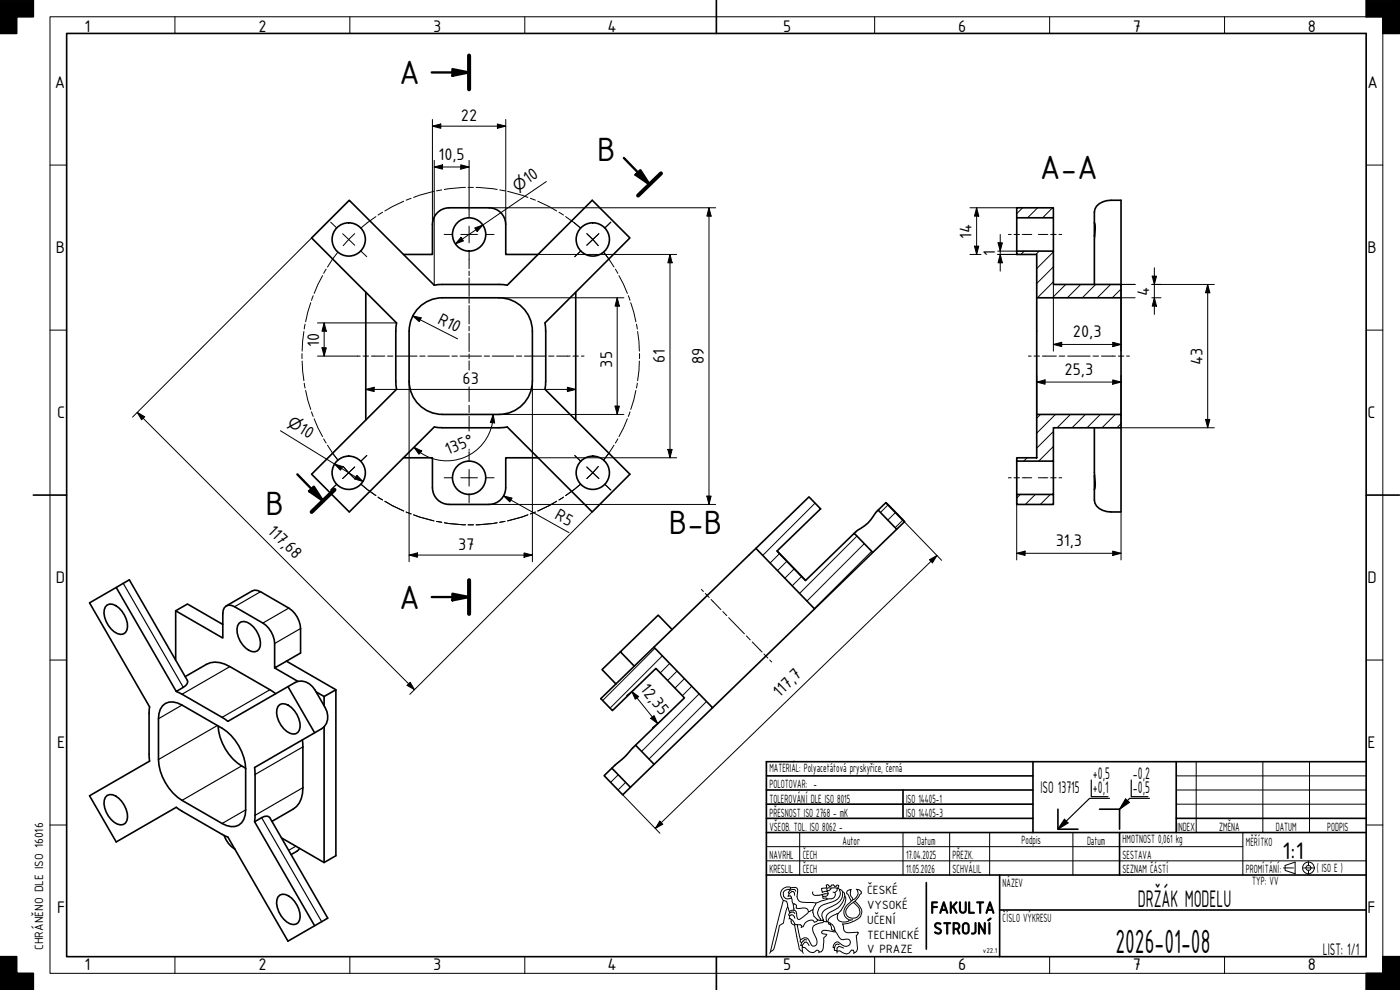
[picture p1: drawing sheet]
<svg xmlns="http://www.w3.org/2000/svg" width="420mm" height="297mm" viewBox="0 0 420 297" stroke-linecap="round" stroke-linejoin="round" font-family="sans-serif">
<g fill="none" stroke="#000" stroke-width=".3">
<path d="M306.9 62.3l-1.8 1.8M307.4 75.3l-1 1M311.4 62.3l-3 3M311.9 75.3l-1 1M315.9 62.3l-3 3M316.1 75.6l-5 5M316.1 84.6l-4.7 4.7M316.1 80.1l-5 5M319.8 85.3l-4 4M324.3 85.3l-4 4M328.8 85.3l-4 4M333.3 85.3l-4 4"/>
<path d="M336.4 86.7l-2.6 2.6M308.2 137.4l-1 1M312.3 124.4l-1.2 1.1M316.1 134l-4.4 4.4M316.1 129.5l-5 5M316.8 124.4l-5.7 5.6M321.2 124.4l-4 4M325.7 124.4l-4 4M330.2 124.4l-4 4M334.7 124.4l-4 4M336.4 127.1l-1.2 1.3M244.6 151l-15.7 15.7"/>
<path d="M266.5 151.5l-2.3 2.3M268.7 153.8l-2.3 2.3M270.9 156.1l-2.2 2.2M306.2 148.4l-1.1 1M310.7 148.4l-3 3M315.2 148.4l-3 3M233.9 166.1l-2.8 2.8M236.2 168.4l-2.9 2.8M238.4 170.7l-2.9 2.8M240.6 172.9l-2.9 2.9M257.2 160.8l-17.2 17.3M259.4 163.1l-17.2 17.2"/>
<path d="M261.6 165.4l-17.2 17.2M196.6 194.5l-15.7 15.7M198.8 196.8l-15.7 15.7M201 199.1l-2.8 2.8M203.2 201.3l-2.8 2.9M205.4 203.6l-2.8 2.9M207.6 205.9l-2.8 2.8M209.8 208.2l-17.3 17.3M212 210.5l-17.2 17.2M185.5 232.5l-2.2 2.2M187.8 234.7l-2.3 2.3"/>
</g>
<!-- layer: Viditelna silna -->
<g fill="none" stroke="#000" stroke-width=".49">
<path d="M0 0h10v5h-5v5h-5M410 0h10v10h-5v-5h-5zM121.1 76.3h8.7v-8.9a5 5 0 0 1 5-5.1l12 .1a5 5 0 0 1 5 5v8.9h9.7M305.1 75.3h11v10h20.3v4h-25.3v-13h-6zM305.1 62.3h11v3h-11zM305.1 65.3v10M316.1 65.3v10M328.4 66.9l.3 1.4-.3 3.7v13.3M328.5 71.2l-.1-7.6a4.5 4.5 0 0 1 5-3.5h3v25.2M109.8 87.7v38.3M122.8 99.3v15M122.8 99.3a10 10 0 0 1 10-10h17a10 10 0 0 1 10 10"/>
<path d="M159.8 99.3v15M172.8 87.7v38.3M311.1 89.3v35.1M336.4 89.3v35.1M122.8 114.3a10 10 0 0 0 10 10l17 .1a10 10 0 0 0 10-10.1M121.1 137.4h8.7v9a5 5 0 0 0 5 4.9l12 .1a5 5 0 0 0 5-5.1v-8.9h9.7M132.8 128.4h17M149.8 128.3l2.4-.2 25.5 25.5 11.3-11.3-25.4-25.5 .2-2.5v-15l-.3-2.4 25.5-25.5-11.3-11.3-25.5 25.5-2.4-.3h-17l-2.5 .3-25.5-25.5-11.3 11.3 25.5 25.5-.2 2.4v15l.2 2.5-25.5 25.5 11.3 11.3 25.5-25.5 2.5 .2M305.1 138.4v10M311.1 124.4h25.3v4h-20.3v10h-11v-1h6zM316.1 138.4v10h-11v3h11v-3M328.4 128.4v13.3l.3 3.7-.3 1.4"/>
<path d="M336.4 128.4v25.2a9.4 9.4 0 0 1-6.5-1l-.8-.8-.5-.8-.2-.9 .1-7.6M263.5 153.1l2.3-2.3 5.6 5.8-2.3 2.2zM263.5 153.1l-.4 .4a14.8 14.8 0 0 1-6.2 6l-.5 .5M265.8 150.8l5.6 5.8M269.1 158.8l-7.2 7M34.9 176.3l-8 4.6 18 31.2-.2 1.9 .2 14.4-18 10.4 8 13.8 18-10.4 13.8 8.2 1.7 .8 18 31.2 12-6.9-17.4-30.2a1.78 1.78 0 0 0-2.5 0l-2.1 1.3 18 31.2M34.9 176.3l3.9-2.3 17.4 30.1a1.75 1.75 0 0 1-1.2 2.1l-2.1 1.3zM226.9 164.5l15.9-15.4 3.5 3.6-13.1 12.6 8.6 8.9 14.6-14.2 5.5 5.8-17.4 16.9zM226.9 164.5l-30.7 29.7M233.2 165.3l8.6 8.9M32.2 181.5a3 3 0 0 1 3.5 .9 7.1 7.1 0 0 1 2.4 6.7 1.93 1.93 0 0 1-2.9 1 7.4 7.4 0 0 1-3.9-7.1l.3-.9zM52.7 183.3l14.2 8.1v-7.3a2.16 2.16 0 0 1 1-2.3 2.16 2.16 0 0 1 2.5 .2l8.5 4.9a7.8 7.8 0 0 1 3.5 6.2v7.3l3.6-2 14.8 8.5"/>
<path d="M66.9 187.4l-10.6-6.2-3.6 2.1v14.8M67.9 181.8l8.5-4.7 1.8 .4 8.5 5a7.8 7.8 0 0 1 3.5 6.1v7.3l-4.2 2.5M71.8 187a2.48 2.48 0 0 1 3.3 .3 6.9 6.9 0 0 1 2.7 7.4 2.15 2.15 0 0 1-3.2 .4 7.3 7.3 0 0 1-3.3-7.4zM186.2 195.6l-5.5 5.3 4.1 4.3M201.7 188.9l-4.2-4.3-11.3 11 4.2 4.3M244.5 182.7l-30.6 29.6M48.8 211.8a4.3 4.3 0 0 1 5.8-.2l12.1 6.9a15.6 15.6 0 0 1 7 12.2v12.3a4.6 4.6 0 0 1-3.1 5h-1.2l-2.7-.9-12.1-7a15.7 15.7 0 0 1-7-12.2v-12.3l.5-2.8zM55.6 203l6.4-3.7a6.8 6.8 0 0 1 7 .7l13.8 8.1M65.5 217.8a15.6 15.6 0 0 0 8.2 12.7M82.4 200.4l7 4M84 211.4a3.1 3.1 0 0 1 3.5 .9 7.1 7.1 0 0 1 2.4 6.7 1.93 1.93 0 0 1-2.9 1 7.4 7.4 0 0 1-3.9-7.1l.3-.9zM86.4 206l-18 10.4-1.7-1.2-13.8-7.7"/>
<path d="M94.4 219.9l-8-13.9a5 5 0 0 1 6.5-.8 21.4 21.4 0 0 1 5.2 8.3 4.4 4.4 0 0 1-1.6 5.1l-20.1 11.7v16.3M94.9 207.6l2.4 1.4M97.3 209l3.5-2.1v49.8l-3.5 2.1-12.8-7.4M97.3 209v2.8M97.3 218.1v40.7M180.3 209.6l15.9-15.4 17.7 18.1-17.6 17-5.6-5.7 14.7-14.2-8.6-8.8-13 12.6zM32.2 238.7a3 3 0 0 1 3.5 .9 7.1 7.1 0 0 1 2.4 6.6 1.95 1.95 0 0 1-2.9 1.1 7.4 7.4 0 0 1-3.9-7.2l.3-.8zM90.8 222l.1 14.3a7.2 7.2 0 0 1-2.9 6.4l-6.4 3.7M181.3 232.7l2.3-2.2 5.6 5.7-2.3 2.3zM190.7 223.6l-.9 .9a36.1 36.1 0 0 1-6.2 6M196.3 229.3l-7.1 6.9M230 237h80"/>
<path d="M230 232.8h80M271 237v8.5M310 228.5v21.3M67.2 250.7a7.7 7.7 0 0 0 3.3 4M89.9 254.5l-.7 .9-1.8 1M230 245.5h80M230 241.3h80M317.5 242.8v6h6M330 242.8h6v6M353 245.5h57M84 268.6a3 3 0 0 1 3.5 .9 7.1 7.1 0 0 1 2.4 6.6 1.95 1.95 0 0 1-2.9 1.1 7.4 7.4 0 0 1-3.9-7.2l.3-.8zM0 287h5v5h5v5h-10"/>
<path d="M410 292h5v-5h5v10h-10z"/>
<circle cx="104.7" cy="71.8" r="5"/>
<circle cx="140.8" cy="70.4" r="5"/>
<circle cx="177.9" cy="71.8" r="5"/>
<circle cx="104.7" cy="141.9" r="5"/>
<circle cx="140.8" cy="143.3" r="5"/>
<circle cx="177.9" cy="141.9" r="5"/>
</g>
<g fill="none" stroke="#000" stroke-width=".35">
<path d="M37 175l18 31.2M78.2 177.5l-7.8 4.5M86.7 182.5l-7.8 4.4M90.2 188.6l-7.8 4.5M54.6 211.6l-7 4M65.2 217.7l-17.6 10.2M69 200l-14.4 8.3M81 206.9l-14.3 8.3M72.5 229.8l-17.9 10.3M90.9 236.3l-14.4 8.3M90.9 224.1l-14.4 8.3M327.5 234v5h5"/>
<path d="M333 239.5h-6l-9.5 9.3M337.8 239.7l-1.8 3.1M339.5 234v5h5M345 239.5h-6l-3 3.3 2.9-2.1M73.7 243l-7 4.1M78.5 245.3l18 31.2M88.8 253.9l-2.2 1.2M319.5 245.8l-2 3 3-1.9"/>
</g>
<g fill="#000">
<path d="M0 0h10v5h-5v5h-5z" fill-rule="evenodd"/>
<path d="M410 0h10v10h-5v-5h-5z" fill-rule="evenodd"/>
<path d="M0 287h5v5h5v5h-10z" fill-rule="evenodd"/>
<path d="M410 292h5v-5h5v10h-10z" fill-rule="evenodd"/>
</g>
<!-- layer: Viditelna tenka -->
<path d="M319.5 245.8l1 1.1-3 1.9zM337.8 239.7l1.1 1-2.9 2.1z" fill="#000"/>
<path d="M140.8 16.7v10.1M198.4 52l-6.9 6.7M100.4 147l-6.9 6.6M140.8 174.1v10.1" fill="none" stroke="#000" stroke-width="1.2"/>
<path d="M129.6 21.7h11.2M135.8 20.7l5 1-5 1zM187.2 47.4l7.7 7.9M190.7 52.5l1.5-1.4 2.7 4.2zM89.2 142.3l7.7 8M92.8 147.4l1.4-1.4 2.7 4.3zM129.6 179.1h11.2M135.8 178.1l5 1-5 1z" fill="none" stroke="#000" stroke-width=".7"/>
<path d="M135.8 20.7l5 1-5 1zM190.7 52.5l1.5-1.4 2.7 4.2zM92.8 147.4l1.4-1.4 2.7 4.3zM135.8 178.1l5 1-5 1z" fill="#000"/>
<!-- layer: Viditelna tenka -->
<g fill="none" stroke="#000" stroke-width=".3">
<path d="M15 5h400v287h-400zM52.5 5v5M105 5v5M157.5 5v5M262.5 5v5M315 5v5M367.5 5v5M15 49.5h5M410 49.5h5M15 99h5M410 99h5M15 198h5"/>
<path d="M410 198h5M337.8 239.7l1.1 1M359 228.5v21.3M379 228.5v21.3M393 228.5v21.3M15 247.5h5M230 254h143M297 249.8v12.7M319.5 245.8l1 1.1M410 247.5h5M52.5 287v5M105 287v5"/>
<path d="M157.5 287v5M262.5 287v5M315 287v5M367.5 287v5"/>
</g>
<!-- layer: Ramecek -->
<path d="M20 10h390v277h-390zM215 0v10M10 148.5h10M410 148.5h10M215 287v10" fill="none" stroke="#000" stroke-width=".49"/>
<!-- layer: LEV CVUT -->
<g fill="none" stroke="#000" stroke-width=".3">
<path d="M235.1 270.2l-3.8 15.3a1.34 1.34 0 0 0 1.1-1.3l1.5-6.4 1.2-.8 .2-1.1a8.5 8.5 0 0 1 1.1-3.7M236.4 272.2l.5 1.3M236.6 268.8l-.1 .2M236.9 268.1l.7-.6h.5l.4 .5v.6M237 273.7l.1 .1M237 273.8l-.3 .7 .1 .2a1.1 1.1 0 0 1 1.7 .8M237 274.8v.8l-.2 .1M237 275.6l.9 .5 .7 1.3 .7 .1M237.1 267.1l1.4-.2 .3 .5M237.1 267.1v-.2a1.5 1.5 0 0 0-2 1.6 1.5 1.5 0 0 0 2.4 1l-.3-.7h-.6M237.1 267.1l-.5 .7 .3 .3-.3 .7M237.1 273.8l1-.1 .4 .4"/>
<path d="M237.3 266.4l-.2 .5M237.4 275.9a1.21 1.21 0 0 0 1.1 1.7l.1-.2M237.5 269.5l.6 1.7M238.1 271.2l.8 .3v.9l1.3 .2a1.72 1.72 0 0 1 2.4 1l1.4-.6M238.1 271.2l.2 1.9h-.7l-.7 .4 .1 .2M238.3 273.1l.6 .4 .4 2.1a.52 .52 0 0 0 .9 .1l2.1-1.6 .3-.5M238.5 277.6l1.2 6a1.5 1.5 0 0 0 1.1 1.8l.3 .6M239.3 277.5h.9l.4 .3v.3M240.6 278.1l-.2 .2M244 273a2.72 2.72 0 0 0 1.3 2.9l.1 .2M244 267.6v.7a1.72 1.72 0 0 0 1.8 .3l1.8-.4h.9M244.9 271l-.9 2"/>
<path d="M245.4 276.1l-1 .6-.3-.5a2.42 2.42 0 0 0-3 1.8l-.5 .1M246.4 276.2h.5M246.6 268.4l.3 .5M246.8 267.7l.9-.3 .5 .1 .3 .7M246.8 267.7l-.1 .1M246.9 276.2h.3v.2l.8 .1M247.1 276v.1M247.2 276.4l-.3 .4-.7 .1a3 3 0 0 0-2.3 1.4 8.6 8.6 0 0 0 1.3 3.8 1.09 1.09 0 0 1-.2 1.5 1.09 1.09 0 0 1-1.5-.1 3.4 3.4 0 0 0-1.6-2.1h-.6l-1.1 .5-.9-4.4M248 276.5h.4M248.2 267.2l-.1-.7h3.2l-.1 .7-.6 .6M248.2 269.7a9.7 9.7 0 0 1-6 1.1 2.4 2.4 0 0 1-2.9-1.1v-3.1a1.65 1.65 0 0 0-2-.2l-.1-.1a2.2 2.2 0 0 0-2.8 1.1 2.2 2.2 0 0 0 1 2.8l.4 .2a1.79 1.79 0 0 1 .6 1.8M248.2 267.2v.3"/>
<path d="M248.4 276.5l.3 .3M248.5 268.2l-.2 .5-.4 .2h-1l.1 .7 1-.2 .2 .3M248.7 276.8a2.95 2.95 0 0 1 1.9 2.3h-.5a1.11 1.11 0 0 1-.7-1.3l-.2-.4-.5-.2zM249.3 277.1l-.1 .3M249.4 266.5l-.6 .7h-.6M250 267.7l.6 .1a1.3 1.3 0 0 1-1 1.9h-1.4M250.6 279.1l1.7 2.6 .8 .2 1.1-.1a.93 .93 0 0 1 1 1 1.62 1.62 0 0 1-1.3 1.2 1.62 1.62 0 0 1-1.6-.8l-.8-.6a1.57 1.57 0 0 0-1.5 1.7l.5 .1 .3-1 .5-.2 .6 .2M250.7 279.5l-.5 .1a4.9 4.9 0 0 0-3.5-.2l-.1 .6 1.5 .4-.9 1-.1 2.2a2.38 2.38 0 0 1-.6 2l-.7 .1-.2-.5-.5-.1a1.66 1.66 0 0 1-2.8-.1 1.2 1.2 0 0 0-1.5-.7v-.7h-.6M251.3 266.5h.2M251.5 274.1a6.2 6.2 0 0 0-2.9 1.8l-.2 .6M251.5 266.5l.3-.8-.3-.1-.3-.1-.3 .4h-.4l-.3-.4h-.6l-.3 .4h-.4l-.4-.4h-.3h-.2v1l-1.4 .1 .2 1.1M251.5 274.1a1.74 1.74 0 0 0 .1 2.1 1.74 1.74 0 0 0 2 .4l.9-.1 .3-.4"/>
<path d="M251.5 266.5l.5 .4M252 267a2.49 2.49 0 0 1-2.1 3.6 6.6 6.6 0 0 0-4.1 1.8 2.45 2.45 0 0 0 .4 3.3l.2 .5-1-.1M252.1 266.9l-.1 .1M252.1 266.9l1.2 .9 .2 1.2M252.8 277.2l.2 .1M252.9 267.6a4 4 0 0 1-3.1 4.3 4.3 4.3 0 0 0-3.1 2.1 2.11 2.11 0 0 0 .4 2l-.2 .2M253 277.3l.2 .7a1.43 1.43 0 0 0 1.5 1.9l2.6-.2 .2 .2-.2-.2M253.5 269l.3 .4a6 6 0 0 1-2.3 4.7M253.5 269a6.4 6.4 0 0 1-4.4 4.7 2.17 2.17 0 0 0-1.1 2.8M254.2 267.4l.9-.5 .3 2.1a.9 .9 0 0 1 .4 1.1l-.3 .2-.9-1.9-.5-.3zM255.3 266.9v.1M255.5 266.9h-.4"/>
<path d="M255.5 270.3l-.3 .4a3.4 3.4 0 0 0-1.6 4.2l1.2 1.2M255.9 276l-1.1 .1M256.6 270.4a5.2 5.2 0 0 1 2.1 3.3 3.1 3.1 0 0 1-2.3 2.7l-1.8 .6-1.6 .3M257 266.8l.3 .1M257.3 266.9a.89 .89 0 0 1 1.1 .5 .89 .89 0 0 1-.5 1.2l-.3 .7-1.5 1.5a3.9 3.9 0 0 0-2.3 3 2.15 2.15 0 0 0 3.4 1.4 2.15 2.15 0 0 0-.2-3.6l-.9-.8M257.3 266.9a2.11 2.11 0 0 1-1.3 3M257.5 279.9l-.5 .8 .3 3.8a1.22 1.22 0 0 1-1 1.3l-.3-.7h-.5l-.7 .8a2.57 2.57 0 0 1-2.8-.6l-.8 .1M231.3 285.5l-.3 .5M240.2 281.9l-.1 .7 .5 .2 .8-.9 .7 .1M240.6 282.8l-.2 .8M240.8 283.6l.7-.9h.5l.8 1M240.8 284.1l.2 .2"/>
<path d="M240.8 284.3v1.1M245.8 285.7l-.1 .1M250.5 284.4l-.1 .7 .7 .1M251.1 285.2l.1 .2M251.2 285.4v.5M253.2 284.5a1.36 1.36 0 0 0-2 0l-.1 .7M256.3 285.8l-.2 .2"/>
</g>
<!-- layer: Osa -->
<g fill="none" stroke="#000" stroke-width=".3">
<path d="M123.4 59.5l-1.5 .6M130.2 57.4l-6.1 1.8M132.6 57l-1.6 .3M139.7 56.2l-6.4 .7M140.5 56.2h1.6M142.9 56.2l6.3 .7M150 57l1.6 .3M152.3 57.4l6.1 1.8M159.2 59.5l1.5 .6M99.2 66.7l1.8 1.7M101.4 75.6l-3.1 4.5M102.8 70.1l3.7 3.5"/>
<path d="M106.4 70.1l-3.4 3.6M108.3 75.3l1.8 1.7M112.8 65l-4.5 3.4M114.8 63.7l-1.3 .8M121.2 60.4l-5.7 2.9M133.3 70.3h2.5M138.3 70.3h5M140.8 62.9v2.4M140.8 67.9v5M140.8 75.3v5.3M145.8 70.3h2.5M161.4 60.4l5.7 2.9"/>
<path d="M167.8 63.7l1.3 .8M169.8 65l4.5 3.4M174.3 75.3l-1.8 1.7M176.1 70.1l3.5 3.6M179.7 70.1l-3.6 3.5M181.1 75.6l3.2 4.5M183.3 66.7l-1.8 1.7M302.6 70.3h.9M304.3 70.3h1.7M306.8 70.3h2.8M311.6 70.3h2.9M315.3 70.3h1.7"/>
<path d="M317.8 70.3h.8M91.2 99.5l-.5 5.9M91.6 97.3l-.3 1.4M93.3 90.8l-1.6 5.8M94 88.7l-.5 1.4M96.8 82.7l-2.5 5.3M97.9 80.8l-.8 1.2M140.8 81.3v1.4M140.8 83.4v5.5M140.8 89.6v1.4M140.8 91.7v5.5M140.8 97.9v1.4"/>
<path d="M140.8 100v5.5M184.7 80.8l.7 1.2M185.8 82.7l2.5 5.3M188.6 88.7l.5 1.4M189.3 90.8l1.5 5.8M191 97.3l.3 1.4M191.4 99.5l.5 5.9M90.6 106.1v1.5M90.7 108.3l.5 5.9M91.3 115l.3 1.4M91.7 117.1l1.6 5.8M107.3 106.8h.8"/>
<path d="M109 106.8h1.6M111.4 106.8h4.1M116.3 106.8h1.6M118.7 106.8h6.5M126 106.8h1.6M128.4 106.8h6.4M135.6 106.8h1.7M138.1 106.8h6.4M140.8 106.2v1.4M140.8 108.3v2.7M140.8 116.1v4.4M145.3 106.8h1.6"/>
<path d="M147.7 106.8h6.5M155 106.8h1.6M157.4 106.8h6.4M164.6 106.8h1.7M167.1 106.8h4M171.9 106.8h1.7M174.5 106.8h.8M190.8 117.1l-1.5 5.8M191.3 115l-.3 1.4M191.9 108.3l-.5 5.9M191.9 106.1v1.5M308.6 106.8h.9"/>
<path d="M310.3 106.8h1.7M312.8 106.8h4.2M317.9 106.8h1.7M320.4 106.8h6.8M328 106.8h1.7M330.6 106.8h4.2M335.6 106.8h1.7M338.1 106.8h.8M93.5 123.6l.5 1.4M94.3 125.7l2.5 5.3M97.1 131.7l.8 1.2M98.3 133.6l3.1 4.5"/>
<path d="M103 140l3.4 3.6M110.1 136.7l-1.8 1.7M140.8 121.6v2.2M140.8 124.9v4.4M140.8 134.8v.3M140.8 135.5v2.9M172.5 136.7l1.8 1.7M179.6 140l-3.5 3.6M184.3 133.6l-3.2 4.5M185.4 131.7l-.7 1.2M188.3 125.7l-2.5 5.3M189.1 123.6l-.5 1.4"/>
<path d="M101 145.3l-1.8 1.7M106.5 140.1l-3.7 3.5M108.3 145.3l4.5 3.4M113.5 149.2l1.3 .8M115.5 150.4l5.7 2.9M121.9 153.6l1.5 .6M124.1 154.5l6.1 1.8M131 156.4l1.6 .3M133.3 143.4h2.5M133.3 156.8l6.4 .7M138.3 143.4h5M140.5 157.5h1.6"/>
<path d="M140.8 140.8v5M140.8 148.4v2.4M145.8 143.4h2.5M149.2 156.8l-6.3 .7M151.6 156.4l-1.6 .3M158.4 154.5l-6.1 1.8M160.7 153.6l-1.5 .6M167.1 150.4l-5.7 2.9M169.1 149.2l-1.3 .8M174.3 145.3l-4.5 3.4M176.1 140.1l3.6 3.5M181.5 145.3l1.8 1.7"/>
<path d="M302.6 143.4h.9M304.3 143.4h1.7M306.8 143.4h2.8M311.6 143.4h2.9M315.3 143.4h1.7M317.8 143.4h.8M210.5 176.9l.6 .6M211.7 178.1l1.1 1.2M213.4 179.9l2.9 3M216.9 183.5l1.2 1.2M218.7 185.3l4.7 4.9M224 190.8l1.2 1.2"/>
<path d="M225.8 192.6l2.9 3M229.3 196.2l1.1 1.2M231 198l.6 .6M392.7 258.5v1.3M385.2 260.4h3M391.2 260.4h3M392.7 261.1v1.2"/>
</g>
<!-- layer: Viditelna silna -->
<g fill="none" stroke="#000" stroke-width=".3">
<path d="M353 237h57M353 232.8h57M353 241.3h57M388.7 258.7v3.5l-3-1v-1.5"/>
<circle cx="392.7" cy="260.4" r="1.75"/>
<circle cx="392.7" cy="260.4" r=".75"/>
</g>
<path d="M230 258.3h180M240 249.8v12.7M271 249.8v12.7M285 249.8v12.7M322 249.8v12.7M373 249.8v12.7M388.7 258.7l-3 1" fill="none" stroke="#000" stroke-width=".3"/>
<!-- layer: LEV CVUT -->
<path d="M278 264.8v20" fill="none" stroke="#000" stroke-width=".49"/>
<path d="M353 228.5v21.3M410 228.5h-180v58.5M230 249.8h180M336 249.8v12.7M230 262.5h180M300 273h110M300 262.5v24.5" fill="none" stroke="#000" stroke-width=".49"/>
<g fill="none" stroke="#000" stroke-width=".3">
<path d="M129.8 37.8l2.5-.6v1.3zM129.8 37.8h22M129.8 35.8v31.5M149.3 37.2l2.5 .6-2.5 .7zM151.8 35.8v31.5M130.3 50.1l2.5-.6v1.3zM130.3 50.1h10.5M130.3 48.1v37.5M138.3 49.5l2.5 .6-2.5 .7zM140.8 48.1v14.8M164 54.5l-27.3 18.7M93.5 71.4l-53.7 53.7"/>
<path d="M138.4 71.2l.7 1.1-2.4 .9zM142.5 68.4l2.4-.9-1.7 2zM146.8 62.3h68M161.5 76.3h11.6M173.3 76.3h29.8M201.1 76.3l.6 2.6h-1.3zM201.1 76.3v61.1M212.8 62.3l.6 2.6h-1.3zM212.8 62.3v89.1M291.1 62.3h14M291.1 76.3h3.3M292.4 73.9h1.4l-.7 2.4z"/>
<path d="M293.1 62.3l.7 2.6h-1.4zM293.1 62.3v14M299.4 76.3h5.7M299.4 75.3h5.7M299.5 72.9h1.3l-.6 2.4zM300.2 76.3l.6 2.6h-1.3zM300.2 70.3v11M95.3 96.9h23.7M97.3 96.9l.6 2.5h-1.3zM97.3 96.9v9.9M123.9 94.8l2.5 .6-.6 1.1zM123.9 94.8l13.4 6.9"/>
<path d="M149.8 89.3h37.4M185.2 89.3l.7 2.6h-1.3zM185.2 89.3v35.1M316.1 85.3v20M336.4 89.3h4.3M340.7 85.3h-4.3v20M345.7 89.3h2.7M345.7 85.3h18.7M345.8 82.9h1.3l-.7 2.4zM346.4 89.3l.7 2.6h-1.3zM346.4 80.3v14M362.4 85.3l.7 2.6h-1.3z"/>
<path d="M362.4 85.3v43.1M95.3 106.8h12M96.6 104.3h1.3l-.6 2.5zM109.8 116.8l2.5-.6v1.3zM109.8 116.8h63M122.8 114.3v54.2M159.8 114.3v54.2M170.3 116.2l2.5 .6-2.5 .7zM311.1 114.6l2.5-.6v1.3zM311.1 114.6h25.3M311.1 112.6v11.8M316.1 103.3l2.5-.6v1.3z"/>
<path d="M316.1 103.3h20.3M333.9 114l2.5 .6-2.5 .7zM333.9 102.7l2.5 .6-2.5 .7zM336.4 112.6v15.5M41.2 123.7l2.2 1.3-.9 1zM41.2 123.7l83.2 83.2M84.2 129.2l24.7 15.3M100.4 139.2l2.5 .8-.7 1.1zM124.2 134.2l2.4 1.1-.9 1zM147.8 126.8a13.9 13.9 0 0 1-23.6 7.4M148 124.4l.4 2.5-1.3-.1zM148 124.4l-.2 2.4"/>
<path d="M149.8 124.4h37.4M161.5 137.4h11.6M173.3 137.4h29.8M184.6 121.8h1.3l-.7 2.6zM200.4 134.8h1.3l-.6 2.6zM336.4 128.4h28M361.8 125.8h1.3l-.7 2.6zM107.1 142.6l1.8 1.9-2.5-.8zM146.8 151.4h68M151.1 148.8l2.5 .6-.6 1.2zM151.1 148.8l19.7 11M177.7 153.6l-54.7 54.7"/>
<path d="M212.1 148.8h1.3l-.6 2.6zM271.4 156.6l11.2 11.5M305.1 148.4v19.6M336.4 153.6v14.4M122.8 166.5l2.5-.6v1.3zM122.8 166.5h37M157.3 165.9l2.5 .6-2.5 .7zM278.9 167.9l2.3-1.2-1.4 2.2zM281.2 166.7l-84.5 81.9M305.1 166l2.5-.6v1.3zM305.1 166h31.3M333.9 165.4l2.5 .6-2.5 .7z"/>
<path d="M123.1 204.7l1.3 2.2-2.2-1.3zM189.6 207.5l2.1 1.5-1 .8zM189.6 207.5l7.8 9.6M190.3 206.9l-2.3 1.8M195.3 215.5l1-.8 1.1 2.4zM198.1 216.5l-2.3 1.8M186.9 238.5l11.2 11.5M198 246.4l.9 .9-2.2 1.3z"/>
</g>
<g fill="#000">
<path d="M129.8 37.8l2.5-.6v1.3zM149.3 37.2l2.5 .6-2.5 .7zM130.3 50.1l2.5-.6v1.3zM138.3 49.5l2.5 .6-2.5 .7zM138.4 71.2l.7 1.1-2.4 .9zM142.5 68.4l2.4-.9-1.7 2zM201.1 76.3l.6 2.6h-1.3zM212.8 62.3l.6 2.6h-1.3zM292.4 73.9h1.4l-.7 2.4zM293.1 62.3l.7 2.6h-1.4zM299.5 72.9h1.3l-.6 2.4zM300.2 76.3l.6 2.6h-1.3z"/>
<path d="M97.3 96.9l.6 2.5h-1.3zM123.9 94.8l2.5 .5-.6 1.2zM185.2 89.3l.7 2.6h-1.3zM345.8 82.9h1.3l-.7 2.4zM346.4 89.3l.7 2.6h-1.3zM362.4 85.3l.7 2.6h-1.3zM96.6 104.3h1.3l-.6 2.5zM109.8 116.8l2.5-.6v1.3zM170.3 116.2l2.5 .6-2.5 .7zM311.1 114.6l2.5-.6v1.3zM316.1 103.3l2.5-.6v1.3zM333.9 114l2.5 .6-2.5 .7z"/>
<path d="M333.9 102.7l2.5 .6-2.5 .7zM41.2 123.7l2.2 1.3-.9 1zM100.4 139.2l2.5 .8-.7 1.1zM124.2 134.2l2.4 1.1-.9 1zM148 124.4l.4 2.5-1.3-.1zM184.6 121.8h1.3l-.7 2.6zM200.4 134.8h1.3l-.6 2.6zM361.8 125.8h1.3l-.7 2.6zM107.1 142.6l1.8 1.9-2.5-.8zM151.1 148.8l2.5 .6-.6 1.2zM212.1 148.8h1.3l-.6 2.6zM122.8 166.5l2.5-.6v1.3z"/>
<path d="M157.3 165.9l2.5 .6-2.5 .7zM278.9 167.9l2.3-1.2-1.4 2.2zM305.1 166l2.5-.6v1.3zM333.9 165.4l2.5 .6-2.5 .7zM123.1 204.7l1.3 2.2-2.2-1.3zM189.6 207.5l2.1 1.5-1 .8zM195.3 215.5l1-.8 1.1 2.4zM198 246.4l.9 .9-2.2 1.3z"/>
</g>
<g font-size="10.9">
<text x="119.8" y="25.2">A</text>
<text x="179.2" y="48.4">B</text>
<text x="312" y="53.6">A-A</text>
<text x="79.7" y="154.4">B</text>
<text x="200.7" y="160.3">B-B</text>
<text x="119.8" y="182.6">A</text>
<text x="334.7" y="286">2026-01-08</text>
</g>
<g font-size="7.7">
<text x="384.7" y="257.8">1:1</text>
<text x="341.4" y="272">DRŽÁK MODELU</text>
</g>
<g font-size="5.4">
<text x="25.4" y="9.6">1</text>
<text x="77.5" y="9.6">2</text>
<text x="130" y="9.6">3</text>
<text x="182.4" y="9.6">4</text>
<text x="235" y="9.6">5</text>
<text x="287.5" y="9.6">6</text>
<text x="340" y="9.6">7</text>
<text x="392.5" y="9.6">8</text>
<text x="16.4" y="26.5">A</text>
<text x="410.4" y="26.5">A</text>
<text x="138.3" y="36.3">22</text>
<text x="131.6" y="47.9">10,5</text>
<text x="158.5" y="55.3" transform="rotate(-34 158.5 55.3)">10</text>
<text x="291.6" y="71.6" transform="rotate(-90 291.6 71.6)">14</text>
<text x="16.8" y="76">B</text>
<text x="298.7" y="76.7" transform="rotate(-90 298.7 76.7)">1</text>
<text x="410.4" y="76">B</text>
<text x="344.9" y="88.7" transform="rotate(-90 344.9 88.7)">4</text>
<text x="131.1" y="96.8" transform="rotate(27 131.1 96.8)">R10</text>
<text x="322" y="101.1">20,3</text>
<text x="95.8" y="104" transform="rotate(-90 95.8 104)">10</text>
<text x="183.7" y="110.3" transform="rotate(-90 183.7 110.3)">35</text>
<text x="199.5" y="109" transform="rotate(-90 199.5 109)">61</text>
<text x="211.2" y="109.3" transform="rotate(-90 211.2 109.3)">89</text>
<text x="319.5" y="112.4">25,3</text>
<text x="360.9" y="109.5" transform="rotate(-90 360.9 109.5)">43</text>
<text x="138.8" y="115.3">63</text>
<text x="17.1" y="125.5">C</text>
<text x="410.4" y="125.5">C</text>
<text x="89.4" y="129.6" transform="rotate(32 89.4 129.6)">10</text>
<text x="134.4" y="136.6" transform="rotate(-23 134.4 136.6)">135°</text>
<text x="166.2" y="155.5" transform="rotate(29 166.2 155.5)">R5</text>
<text x="80.1" y="159.5" transform="rotate(45 80.1 159.5)">117,68</text>
<text x="137.5" y="165">37</text>
<text x="316.8" y="163.8">31,3</text>
<text x="16.8" y="175">D</text>
<text x="410.4" y="175">D</text>
<text x="192" y="206.9" transform="rotate(51 192 206.9)">12,35</text>
<text x="233.9" y="209.4" transform="rotate(-44 233.9 209.4)">117,7</text>
<text x="17.1" y="224.5">E</text>
<text x="410.4" y="224.5">E</text>
<text x="328" y="233.6">+0,5</text>
<text x="340" y="233.6">-0,2</text>
<text x="312.3" y="237.8">ISO 13715</text>
<text x="328" y="237.8">+0,1</text>
<text x="340" y="237.8">-0,5</text>
<text x="17.1" y="274">F</text>
<text x="279.3" y="274">FAKULTA</text>
<text x="410.4" y="274">F</text>
<text x="280.1" y="280.3">STROJNÍ</text>
<text x="397" y="286.5">LIST: 1/1</text>
<text x="25.4" y="290.9">1</text>
<text x="77.5" y="290.9">2</text>
<text x="130" y="290.9">3</text>
<text x="182.4" y="290.9">4</text>
<text x="235" y="290.9">5</text>
<text x="287.5" y="290.9">6</text>
<text x="340" y="290.9">7</text>
<text x="392.5" y="290.9">8</text>
</g>
<g font-size="4.6">
<text x="155.3" y="57.5" transform="rotate(-34 155.3 57.5)">⌀</text>
<text x="86.1" y="127.6" transform="rotate(32 86.1 127.6)">⌀</text>
</g>
<g font-size="3.9">
<text x="230.9" y="231.5">MATERIÁL: Polyacetátová pryskyřice, černá</text>
<text x="230.9" y="236.5">POLOTOVAR: -</text>
<text x="230.9" y="245">PŘESNOST ISO 2768 - mK</text>
<text x="230.9" y="240.8">TOLEROVÁNÍ DLE ISO 8015</text>
<text x="271.9" y="245">ISO 14405-3</text>
<text x="271.9" y="240.8">ISO 14405-1</text>
<text x="230.9" y="249.3">VŠEOB. TOL. ISO 8062 -</text>
<text x="353.4" y="249.3">I</text>
<text x="353.8" y="249.3">NDEX</text>
<text x="365.9" y="249.3">ZMĚNA</text>
<text x="382.9" y="249.3">DATUM</text>
<text x="398.3" y="249.3">PODPIS</text>
<text x="230.9" y="257.8">NAVRHL</text>
<text x="240.9" y="257.8">ČECH</text>
<text x="252.9" y="253.5">Autor</text>
<text x="271.9" y="257.8">17.04.2025</text>
<text x="275.2" y="253.5">Datum</text>
<text x="285.9" y="257.8">PŘEZK.</text>
<text x="306.6" y="253.2">Podpis</text>
<text x="326.2" y="253.5">Datum</text>
<text x="336.9" y="252.8">HMOTNOST 0,061 kg</text>
<text x="336.9" y="257.8">SESTAVA</text>
<text x="373.9" y="253.8">MĚŘÍTKO</text>
<text x="230.9" y="262">KRESLIL</text>
<text x="240.9" y="262">ČECH</text>
<text x="271.9" y="262">11.05.2026</text>
<text x="285.9" y="262">SCHVÁLIL</text>
<text x="336.9" y="262">SEZNAM ČÁSTÍ</text>
<text x="373.9" y="262">PROMÍTÁNÍ:</text>
<text x="395.2" y="261.8">( ISO E )</text>
<text x="260.2" y="268.2">ČESKÉ</text>
<text x="300.9" y="266">NÁZEV</text>
<text x="375.8" y="265.5">TYP: VV</text>
<text x="260.2" y="272.7">VYSOKÉ</text>
<text x="260.2" y="277.1">UČENÍ</text>
<text x="260.2" y="281.6">TECHNICKÉ</text>
<text x="300.9" y="276.5">ČÍSLO VÝKRESU</text>
<text x="13" y="285" transform="rotate(-90 13 285)">CHRÁNĚNO DLE ISO 16016</text>
<text x="260.2" y="286">V PRAZE</text>
</g>
<text font-size="2.3" x="295" y="286">v22.1</text>
</svg>
